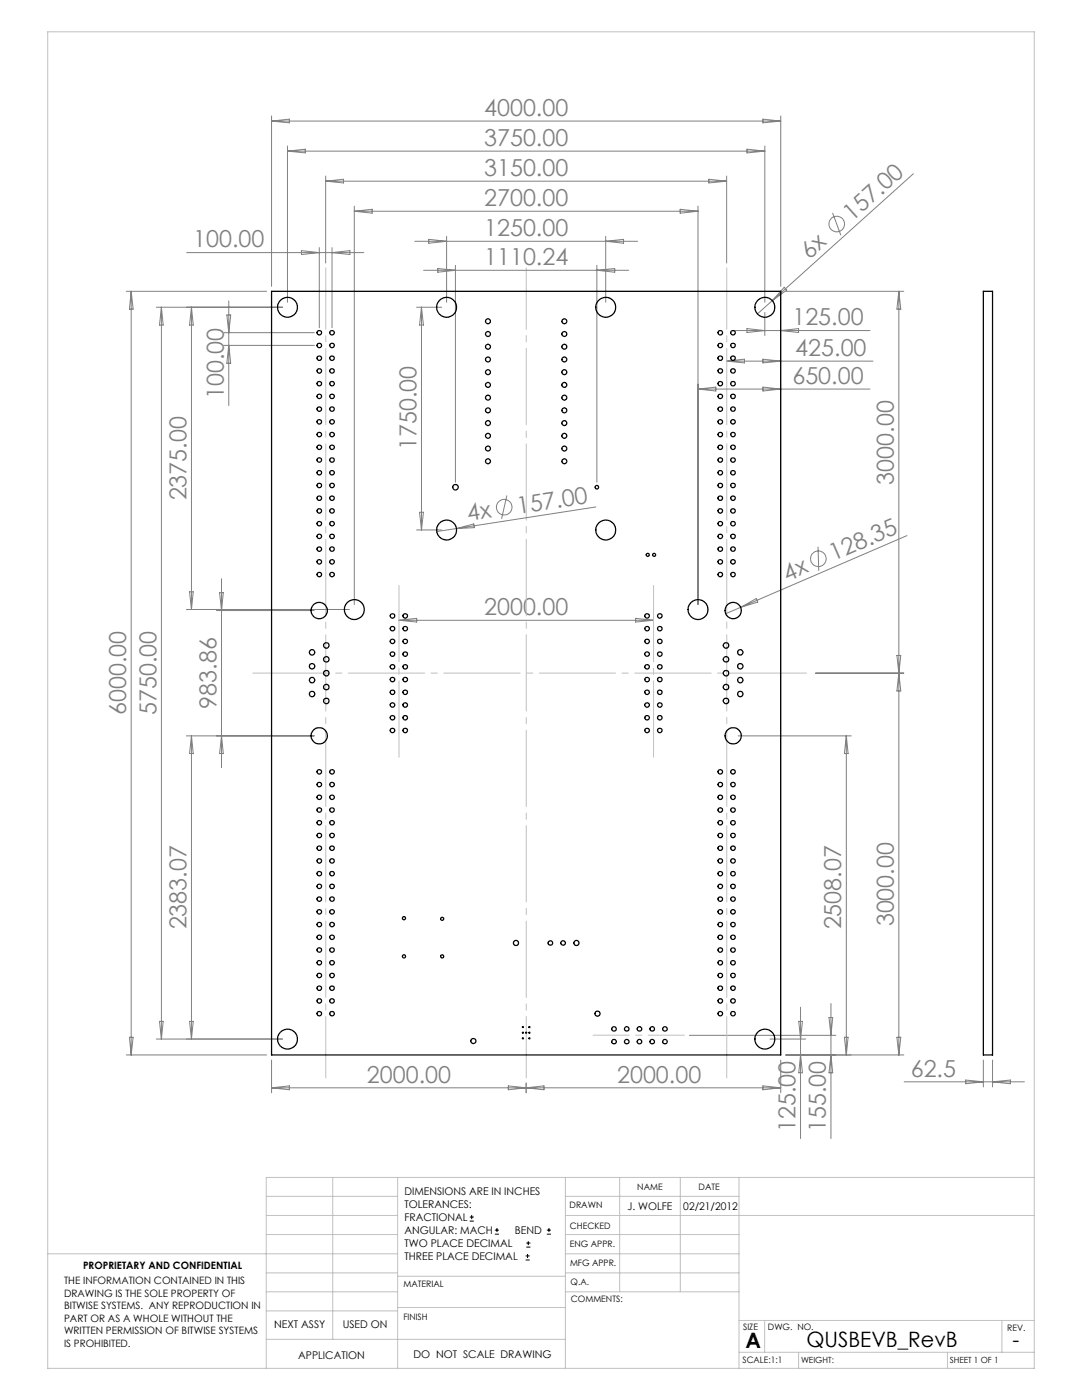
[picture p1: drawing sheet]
<svg xmlns="http://www.w3.org/2000/svg" width="216mm" height="279mm" viewBox="0 0 216 279" stroke-linecap="round" stroke-linejoin="round" font-family="sans-serif">
<g fill="none" stroke="#808080" stroke-width=".2">
<path d="M54.2 23.1v34.1M54.2 24.2l3.5-.4v.7zM54.2 24.2h101.6M57.4 29.1v31.2M57.4 30.2h95.2M57.4 30.2l3.5-.4v.7zM65 35.1v17.4M65 36.2h80M65 36.2l3.5-.4v.7zM141.4 35.8l3.6 .4-3.6 .3zM145 35.1v17.4M149 29.8l3.6 .4-3.6 .3z"/>
<path d="M152.2 23.8l3.6 .4-3.6 .3zM152.6 29.1v31.2M155.8 23.1v34.1M182.2 34.7l-28.1 25.3M25.2 58.1h28M26.2 58.1l.4 3.6h-.8zM26.2 58.1v152.4M37.3 50.4h35.3M60.1 50l3.6 .4-3.6 .4zM63.7 49.4v16M66.3 49.4v16M66.3 50.4l3.5-.4v.8z"/>
<path d="M70.7 41.1v79.6M70.7 42.2h68.6M70.7 42.2l3.6-.4v.7zM82.8 48.2h44.4M84.5 53.9h40.9M85.5 47.8l3.6 .4-3.6 .3zM87.3 53.6l3.6 .3-3.6 .4zM89.1 47.2v13.1M90.9 53v43.2M119.1 53v43.2M119.1 53.9l3.6-.3v.7zM120.9 47.2v13.1"/>
<path d="M120.9 48.2l3.5-.4v.7zM135.7 41.8l3.6 .4-3.6 .3zM139.3 41.1v79.6M156.5 57.3l.5 .6-2.9 2.1zM156.8 58.1h23.5M166.1 42.5l1.7 4.5M179.4 58.1v152.4M179.4 58.1l.3 3.6h-.7zM31.2 61.3h25.2M32.2 61.3v146.1M32.2 61.3l.4 3.6h-.8zM38.2 61.3v60.3"/>
<path d="M38.2 61.3l.4 3.6h-.8zM44.7 66.4h18M44.7 68.9h18M45.3 62.9h.7l-.4 3.5zM45.6 60v20.9M45.6 68.9l.4 3.6h-.7zM83.1 61.3h5M84.1 61.3l.4 3.6h-.8zM84.1 61.3v44.5M139.3 77.6h34.3M139.3 77.6l3.5-.3v.7zM145 72.1h29.2"/>
<path d="M145 72.1l3.6-.4v.7zM146.3 66h27.3M149 65.6l3.6 .4-3.6 .4zM152.2 71.7l3.6 .4-3.6 .3zM152.2 77.3l3.6 .3-3.6 .4zM152.6 62.3v4.7M154.1 60l-3 2.7M155.8 66l3.5-.4v.8zM101.1 98.9l-1 4.6M37.8 118.1h.8l-.4 3.5zM43.8 118.3h.8l-.4 3.5zM44.2 115.5v37.7"/>
<path d="M83.1 105.8h5M83.7 102.2h.8l-.4 3.6zM91.1 105.5l-4 .6M91.1 105.5l3.4-.9 .2 .7zM118.9 101.2l-27.8 4.3M163.2 109.1l.2 4.8M181 106.9l-33.2 14.3M37.2 121.6h32.5M43.2 121.8h19.5M79.6 123.8h50.8M79.6 123.8l3.5-.4v.7zM126.8 123.4l3.6 .4-3.6 .3z"/>
<path d="M147.8 121.2l-3 1.3M147.8 121.2l3.1-1.7 .3 .7zM162.7 134.3h17.6M179 130.8l.7 7.1h-.7l.7-7.1zM37.2 146.9h25.5M38.2 146.9l.4 3.5h-.8zM38.2 146.9v60.5M44.2 146.9l.4 3.5h-.8zM147.3 146.9h22.6M168.9 146.9l.3 3.5h-.7zM168.9 146.9v63.6M25.2 210.5h28"/>
<path d="M25.8 207h.8l-.4 3.5zM31.2 207.4h25.2M31.8 203.8h.8l-.4 3.6zM37.8 203.8h.8l-.4 3.6zM54.2 211.6v6.5M54.2 217.1h101.6M54.2 217.1l3.5-.4v.8zM101.4 216.7l7.1 .8v-.8l-7.1 .8zM105 216.1v2M137.5 206.6h29.3M152.2 216.7l3.6 .4-3.6 .4zM153.6 207.4h7.2"/>
<path d="M155.8 211.6v6.5M156.8 210.5h23.5M159.4 203.8h.7l-.4 3.6zM159.7 210.5l.4 3.6h-.7zM159.7 201v26.2M165.4 203.1h.8l-.4 3.5zM165.8 200.3v26.9M165.8 210.5l.4 3.6h-.8zM168.5 207h.7l-.3 3.5zM179 207h.7l-.3 3.5zM180.4 215.9h24M192.7 215.5l3.5 .4-3.5 .4z"/>
<path d="M196.2 211.6v5.3M198 211.6v5.3M198 215.9l3.6-.4v.8z"/>
<circle cx="167" cy="44.7" r="1.56"/>
<circle cx="100.6" cy="101.2" r="1.56"/>
<circle cx="163.3" cy="111.5" r="1.56"/>
</g>
<g fill="none" stroke="#000" stroke-width=".2">
<path d="M93.7 243.7h.8M93.7 242.9h.8M94.1 242.5v.8M98.7 246.3h.9M98.7 245.5h.9M99.2 245.1v.8M104.9 251.5h.8M104.9 250.6h.8M105 248.9h.8M105 248.1h.8M105.3 250.3v.8M105.4 247.7v.8"/>
<path d="M109.1 246.3h.8M109.1 245.5h.8M109.5 245.1v.8"/>
</g>
<path d="M65 53.5v161.6M105 53.5v161.6M145 53.5v161.6" fill="none" stroke="#c0c0c0" stroke-width=".2" stroke-dasharray="15.2 1.3 1.3 1.3" stroke-dashoffset="3"/>
<path d="M49.6 134.3h112.2" fill="none" stroke="#c0c0c0" stroke-width=".2" stroke-dasharray="15.2 1.3 1.3 1.3" stroke-dashoffset="-.8"/>
<path d="M79.6 116.7v34.6M130.4 116.7v34.6" fill="none" stroke="#c0c0c0" stroke-width=".2" stroke-dasharray="15.2 1.3 1.3 1.3" stroke-dashoffset="-.1"/>
<path d="M118.3 206.6h18.3" fill="none" stroke="#c0c0c0" stroke-width=".2" stroke-dasharray="15.2 1.3 1.3 1.3" stroke-dashoffset="8"/>
<g fill="none" stroke="#c0c0c0" stroke-width=".2">
<path d="M9.5 6.4h196.9v266.7h-196.9zM53.1 238.8h26.2M66.4 235v32.3M79.3 235v38.1M112.8 235v38.1M112.8 238.8h34.7M123.6 235v22.8M135.7 235v22.8M147.5 235v38.1M206.4 235h-153.3v38.1M9.5 250.2h69.8M53.1 257.8h26.2"/>
<path d="M53.1 242.6h26.2M53.1 246.4h26.2M53.1 254h26.2M79.3 254.7h33.5M112.8 257.8h34.7M112.8 250.2h34.7M112.8 242.6h93.6M112.8 246.4h34.7M112.8 254h34.7M53.1 267.3h59.7M53.1 261.6h26.2M79.3 260.9h33.5"/>
<path d="M147.5 269.9h58.9M147.5 263.5h58.9M152.6 263.5v6.4M159.3 269.9v3.2M189.1 269.9v3.2M199.9 263.5v6.4"/>
</g>
<g fill="none" stroke="#000" stroke-width=".25">
<path d="M54.2 58.1h101.6v152.4h-101.6zM196.2 58.1h1.8v152.4h-1.8z"/>
<circle cx="57.4" cy="61.3" r="1.99"/>
<circle cx="63.7" cy="71.5" r=".45"/>
<circle cx="63.7" cy="74" r=".45"/>
<circle cx="63.7" cy="66.4" r=".45"/>
<circle cx="63.7" cy="68.9" r=".45"/>
<circle cx="63.7" cy="76.6" r=".45"/>
<circle cx="63.7" cy="79.1" r=".45"/>
<circle cx="66.2" cy="71.5" r=".45"/>
<circle cx="66.2" cy="74" r=".45"/>
<circle cx="66.2" cy="66.4" r=".45"/>
<circle cx="66.2" cy="68.9" r=".45"/>
<circle cx="66.2" cy="79.1" r=".45"/>
<circle cx="66.2" cy="76.6" r=".45"/>
<circle cx="89.1" cy="61.3" r="1.99"/>
<circle cx="97.4" cy="79.4" r=".49"/>
<circle cx="97.4" cy="69.2" r=".49"/>
<circle cx="97.4" cy="64.1" r=".49"/>
<circle cx="97.4" cy="66.7" r=".49"/>
<circle cx="97.4" cy="71.7" r=".49"/>
<circle cx="97.4" cy="74.3" r=".49"/>
<circle cx="97.4" cy="76.8" r=".49"/>
<circle cx="112.6" cy="79.4" r=".49"/>
<circle cx="112.6" cy="69.2" r=".49"/>
<circle cx="112.6" cy="64.1" r=".49"/>
<circle cx="112.6" cy="66.7" r=".49"/>
<circle cx="112.6" cy="76.8" r=".49"/>
<circle cx="112.6" cy="71.7" r=".49"/>
<circle cx="112.6" cy="74.3" r=".49"/>
<circle cx="120.9" cy="61.3" r="1.99"/>
<circle cx="143.7" cy="71.5" r=".45"/>
<circle cx="143.7" cy="74" r=".45"/>
<circle cx="143.7" cy="68.9" r=".45"/>
<circle cx="143.7" cy="66.4" r=".45"/>
<circle cx="143.7" cy="76.6" r=".45"/>
<circle cx="143.7" cy="79.1" r=".45"/>
<circle cx="146.2" cy="74" r=".45"/>
<circle cx="146.2" cy="71.5" r=".45"/>
<circle cx="146.2" cy="68.9" r=".45"/>
<circle cx="146.2" cy="66.4" r=".45"/>
<circle cx="146.2" cy="76.6" r=".45"/>
<circle cx="146.2" cy="79.1" r=".45"/>
<circle cx="152.6" cy="61.3" r="1.99"/>
<circle cx="63.7" cy="81.6" r=".45"/>
<circle cx="63.7" cy="94.3" r=".45"/>
<circle cx="63.7" cy="89.3" r=".45"/>
<circle cx="63.7" cy="86.7" r=".45"/>
<circle cx="63.7" cy="91.8" r=".45"/>
<circle cx="63.7" cy="99.4" r=".45"/>
<circle cx="63.7" cy="84.2" r=".45"/>
<circle cx="63.7" cy="96.9" r=".45"/>
<circle cx="66.2" cy="94.3" r=".45"/>
<circle cx="66.2" cy="81.6" r=".45"/>
<circle cx="66.2" cy="86.7" r=".45"/>
<circle cx="66.2" cy="91.8" r=".45"/>
<circle cx="66.2" cy="89.3" r=".45"/>
<circle cx="66.2" cy="99.4" r=".45"/>
<circle cx="66.2" cy="84.2" r=".45"/>
<circle cx="66.2" cy="96.9" r=".45"/>
<circle cx="90.9" cy="97.2" r=".54"/>
<circle cx="97.4" cy="87" r=".49"/>
<circle cx="97.4" cy="84.4" r=".49"/>
<circle cx="97.4" cy="92.1" r=".49"/>
<circle cx="97.4" cy="89.5" r=".49"/>
<circle cx="97.4" cy="81.9" r=".49"/>
<circle cx="112.6" cy="87" r=".49"/>
<circle cx="112.6" cy="84.4" r=".49"/>
<circle cx="112.6" cy="92.1" r=".49"/>
<circle cx="112.6" cy="89.5" r=".49"/>
<circle cx="112.6" cy="81.9" r=".49"/>
<circle cx="119.1" cy="97.2" r=".35"/>
<circle cx="143.7" cy="94.3" r=".45"/>
<circle cx="143.7" cy="86.7" r=".45"/>
<circle cx="143.7" cy="99.4" r=".45"/>
<circle cx="143.7" cy="89.3" r=".45"/>
<circle cx="143.7" cy="81.6" r=".45"/>
<circle cx="143.7" cy="91.8" r=".45"/>
<circle cx="143.7" cy="96.9" r=".45"/>
<circle cx="143.7" cy="84.2" r=".45"/>
<circle cx="146.2" cy="81.6" r=".45"/>
<circle cx="146.2" cy="91.8" r=".45"/>
<circle cx="146.2" cy="99.4" r=".45"/>
<circle cx="146.2" cy="86.7" r=".45"/>
<circle cx="146.2" cy="89.3" r=".45"/>
<circle cx="146.2" cy="94.3" r=".45"/>
<circle cx="146.2" cy="84.2" r=".45"/>
<circle cx="146.2" cy="96.9" r=".45"/>
<circle cx="63.7" cy="104.5" r=".45"/>
<circle cx="63.7" cy="114.7" r=".45"/>
<circle cx="63.7" cy="102" r=".45"/>
<circle cx="63.7" cy="112.1" r=".45"/>
<circle cx="63.7" cy="109.6" r=".45"/>
<circle cx="63.7" cy="107" r=".45"/>
<circle cx="66.2" cy="114.7" r=".45"/>
<circle cx="66.2" cy="104.5" r=".45"/>
<circle cx="66.2" cy="102" r=".45"/>
<circle cx="66.2" cy="112.1" r=".45"/>
<circle cx="66.2" cy="109.6" r=".45"/>
<circle cx="66.2" cy="107" r=".45"/>
<circle cx="89.1" cy="105.8" r="1.99"/>
<circle cx="120.9" cy="105.8" r="1.99"/>
<circle cx="129.2" cy="110.7" r=".31"/>
<circle cx="130.5" cy="110.7" r=".31"/>
<circle cx="143.7" cy="104.5" r=".45"/>
<circle cx="143.7" cy="114.7" r=".45"/>
<circle cx="143.7" cy="102" r=".45"/>
<circle cx="143.7" cy="112.1" r=".45"/>
<circle cx="143.7" cy="109.6" r=".45"/>
<circle cx="143.7" cy="107" r=".45"/>
<circle cx="146.2" cy="104.5" r=".45"/>
<circle cx="146.2" cy="114.7" r=".45"/>
<circle cx="146.2" cy="102" r=".45"/>
<circle cx="146.2" cy="107" r=".45"/>
<circle cx="146.2" cy="109.6" r=".45"/>
<circle cx="146.2" cy="112.1" r=".45"/>
<circle cx="62.3" cy="130.2" r=".54"/>
<circle cx="62.3" cy="135.7" r=".54"/>
<circle cx="62.3" cy="133" r=".54"/>
<circle cx="62.3" cy="138.5" r=".54"/>
<circle cx="63.7" cy="121.9" r="1.64"/>
<circle cx="65.1" cy="137.1" r=".55"/>
<circle cx="65.1" cy="131.6" r=".55"/>
<circle cx="65.1" cy="134.3" r=".55"/>
<circle cx="65.1" cy="139.9" r=".55"/>
<circle cx="65.1" cy="128.8" r=".55"/>
<circle cx="70.7" cy="121.6" r="1.99"/>
<circle cx="78.3" cy="130.5" r=".45"/>
<circle cx="78.3" cy="133.1" r=".45"/>
<circle cx="78.3" cy="122.9" r=".45"/>
<circle cx="78.3" cy="125.5" r=".45"/>
<circle cx="78.3" cy="135.6" r=".45"/>
<circle cx="78.3" cy="128" r=".45"/>
<circle cx="78.3" cy="138.2" r=".45"/>
<circle cx="80.8" cy="133.1" r=".45"/>
<circle cx="80.8" cy="130.5" r=".45"/>
<circle cx="80.8" cy="125.5" r=".45"/>
<circle cx="80.8" cy="135.6" r=".45"/>
<circle cx="80.8" cy="138.2" r=".45"/>
<circle cx="80.8" cy="128" r=".45"/>
<circle cx="80.8" cy="122.9" r=".45"/>
<circle cx="129.1" cy="130.5" r=".45"/>
<circle cx="129.1" cy="133.1" r=".45"/>
<circle cx="129.1" cy="122.9" r=".45"/>
<circle cx="129.1" cy="125.5" r=".45"/>
<circle cx="129.1" cy="138.2" r=".45"/>
<circle cx="129.1" cy="128" r=".45"/>
<circle cx="129.1" cy="135.6" r=".45"/>
<circle cx="131.6" cy="130.5" r=".45"/>
<circle cx="131.6" cy="133.1" r=".45"/>
<circle cx="131.6" cy="125.5" r=".45"/>
<circle cx="131.6" cy="135.6" r=".45"/>
<circle cx="131.6" cy="138.2" r=".45"/>
<circle cx="131.6" cy="128" r=".45"/>
<circle cx="131.6" cy="122.9" r=".45"/>
<circle cx="139.3" cy="121.6" r="1.99"/>
<circle cx="144.9" cy="137.1" r=".55"/>
<circle cx="144.9" cy="134.3" r=".55"/>
<circle cx="144.9" cy="139.9" r=".55"/>
<circle cx="144.9" cy="131.6" r=".55"/>
<circle cx="144.9" cy="128.8" r=".55"/>
<circle cx="146.3" cy="121.8" r="1.63"/>
<circle cx="147.7" cy="130.2" r=".54"/>
<circle cx="147.7" cy="135.7" r=".54"/>
<circle cx="147.7" cy="133" r=".54"/>
<circle cx="147.7" cy="138.5" r=".54"/>
<circle cx="63.7" cy="146.8" r="1.64"/>
<circle cx="63.7" cy="154" r=".45"/>
<circle cx="63.7" cy="156.6" r=".45"/>
<circle cx="63.7" cy="159.1" r=".45"/>
<circle cx="66.2" cy="154" r=".45"/>
<circle cx="66.2" cy="156.6" r=".45"/>
<circle cx="66.2" cy="159.1" r=".45"/>
<circle cx="78.3" cy="145.8" r=".45"/>
<circle cx="78.3" cy="143.2" r=".45"/>
<circle cx="78.3" cy="140.7" r=".45"/>
<circle cx="80.8" cy="145.8" r=".45"/>
<circle cx="80.8" cy="143.2" r=".45"/>
<circle cx="80.8" cy="140.7" r=".45"/>
<circle cx="129.1" cy="143.2" r=".45"/>
<circle cx="129.1" cy="145.8" r=".45"/>
<circle cx="129.1" cy="140.7" r=".45"/>
<circle cx="131.6" cy="145.8" r=".45"/>
<circle cx="131.6" cy="143.2" r=".45"/>
<circle cx="131.6" cy="140.7" r=".45"/>
<circle cx="143.7" cy="154" r=".45"/>
<circle cx="143.7" cy="159.1" r=".45"/>
<circle cx="143.7" cy="156.6" r=".45"/>
<circle cx="146.2" cy="154" r=".45"/>
<circle cx="146.2" cy="156.6" r=".45"/>
<circle cx="146.2" cy="159.1" r=".45"/>
<circle cx="146.3" cy="146.8" r="1.63"/>
<circle cx="63.7" cy="166.7" r=".45"/>
<circle cx="63.7" cy="179.4" r=".45"/>
<circle cx="63.7" cy="161.7" r=".45"/>
<circle cx="63.7" cy="174.4" r=".45"/>
<circle cx="63.7" cy="171.8" r=".45"/>
<circle cx="63.7" cy="164.2" r=".45"/>
<circle cx="63.7" cy="169.3" r=".45"/>
<circle cx="63.7" cy="176.9" r=".45"/>
<circle cx="66.2" cy="166.7" r=".45"/>
<circle cx="66.2" cy="179.4" r=".45"/>
<circle cx="66.2" cy="171.8" r=".45"/>
<circle cx="66.2" cy="169.3" r=".45"/>
<circle cx="66.2" cy="174.4" r=".45"/>
<circle cx="66.2" cy="164.2" r=".45"/>
<circle cx="66.2" cy="161.7" r=".45"/>
<circle cx="66.2" cy="176.9" r=".45"/>
<circle cx="143.7" cy="166.7" r=".45"/>
<circle cx="143.7" cy="179.4" r=".45"/>
<circle cx="143.7" cy="171.8" r=".45"/>
<circle cx="143.7" cy="169.3" r=".45"/>
<circle cx="143.7" cy="161.7" r=".45"/>
<circle cx="143.7" cy="176.9" r=".45"/>
<circle cx="143.7" cy="164.2" r=".45"/>
<circle cx="143.7" cy="174.4" r=".45"/>
<circle cx="146.2" cy="179.4" r=".45"/>
<circle cx="146.2" cy="166.7" r=".45"/>
<circle cx="146.2" cy="174.4" r=".45"/>
<circle cx="146.2" cy="176.9" r=".45"/>
<circle cx="146.2" cy="169.3" r=".45"/>
<circle cx="146.2" cy="161.7" r=".45"/>
<circle cx="146.2" cy="171.8" r=".45"/>
<circle cx="146.2" cy="164.2" r=".45"/>
<circle cx="63.7" cy="192.1" r=".45"/>
<circle cx="63.7" cy="182" r=".45"/>
<circle cx="63.7" cy="197.2" r=".45"/>
<circle cx="63.7" cy="187.1" r=".45"/>
<circle cx="63.7" cy="199.8" r=".45"/>
<circle cx="63.7" cy="184.5" r=".45"/>
<circle cx="63.7" cy="194.7" r=".45"/>
<circle cx="63.7" cy="189.6" r=".45"/>
<circle cx="66.2" cy="192.1" r=".45"/>
<circle cx="66.2" cy="182" r=".45"/>
<circle cx="66.2" cy="199.8" r=".45"/>
<circle cx="66.2" cy="197.2" r=".45"/>
<circle cx="66.2" cy="194.7" r=".45"/>
<circle cx="66.2" cy="184.5" r=".45"/>
<circle cx="66.2" cy="189.6" r=".45"/>
<circle cx="66.2" cy="187.1" r=".45"/>
<circle cx="80.6" cy="190.9" r=".32"/>
<circle cx="80.6" cy="183.2" r=".32"/>
<circle cx="88.2" cy="183.4" r=".31"/>
<circle cx="88.2" cy="190.9" r=".32"/>
<circle cx="103" cy="188.2" r=".52"/>
<circle cx="109.8" cy="188.2" r=".46"/>
<circle cx="112.4" cy="188.2" r=".46"/>
<circle cx="115" cy="188.2" r=".52"/>
<circle cx="143.7" cy="192.1" r=".45"/>
<circle cx="143.7" cy="182" r=".45"/>
<circle cx="143.7" cy="184.5" r=".45"/>
<circle cx="143.7" cy="194.7" r=".45"/>
<circle cx="143.7" cy="197.2" r=".45"/>
<circle cx="143.7" cy="189.6" r=".45"/>
<circle cx="143.7" cy="199.8" r=".45"/>
<circle cx="143.7" cy="187.1" r=".45"/>
<circle cx="146.2" cy="192.1" r=".45"/>
<circle cx="146.2" cy="182" r=".45"/>
<circle cx="146.2" cy="197.2" r=".45"/>
<circle cx="146.2" cy="194.7" r=".45"/>
<circle cx="146.2" cy="199.8" r=".45"/>
<circle cx="146.2" cy="189.6" r=".45"/>
<circle cx="146.2" cy="187.1" r=".45"/>
<circle cx="146.2" cy="184.5" r=".45"/>
<circle cx="57.4" cy="207.4" r="1.99"/>
<circle cx="63.7" cy="202.3" r=".45"/>
<circle cx="66.2" cy="202.3" r=".45"/>
<circle cx="94.5" cy="207.8" r=".51"/>
<circle cx="104.3" cy="206.1" r=".1"/>
<circle cx="104.3" cy="207.2" r=".1"/>
<circle cx="104.3" cy="205" r=".1"/>
<circle cx="105" cy="206.1" r=".1"/>
<circle cx="105.6" cy="205" r=".1"/>
<circle cx="105.7" cy="206.1" r=".11"/>
<circle cx="105.7" cy="207.2" r=".11"/>
<circle cx="119.2" cy="202.3" r=".51"/>
<circle cx="122.5" cy="207.9" r=".46"/>
<circle cx="122.5" cy="205.3" r=".46"/>
<circle cx="125.1" cy="207.9" r=".46"/>
<circle cx="125.1" cy="205.3" r=".46"/>
<circle cx="127.6" cy="207.9" r=".46"/>
<circle cx="127.6" cy="205.3" r=".46"/>
<circle cx="130.1" cy="207.9" r=".46"/>
<circle cx="130.1" cy="205.3" r=".46"/>
<circle cx="132.7" cy="207.9" r=".46"/>
<circle cx="132.7" cy="205.3" r=".46"/>
<circle cx="143.7" cy="202.3" r=".45"/>
<circle cx="146.2" cy="202.3" r=".45"/>
<circle cx="152.6" cy="207.4" r="1.99"/>
</g>
<g font-size="4.7" fill="#808080">
<text x="96.6" y="23.1">4000.00</text>
<text x="96.6" y="29.1">3750.00</text>
<text x="96.6" y="35.1">3150.00</text>
<text x="96.6" y="41.1">2700.00</text>
<text x="96.6" y="47.1">1250.00</text>
<text x="170" y="44.3" transform="rotate(-42 170 44.3)">157.00</text>
<text x="38.6" y="49.4">100.00</text>
<text x="96.6" y="52.9">1110.24</text>
<text x="161.6" y="51.9" transform="rotate(-42 161.6 51.9)">6x</text>
<text x="158.1" y="64.9">125.00</text>
<text x="158.7" y="71">425.00</text>
<text x="158.1" y="76.6">650.00</text>
<text x="44.7" y="79.6" transform="rotate(-90 44.7 79.6)">100.00</text>
<text x="83.1" y="89.8" transform="rotate(-90 83.1 89.8)">1750.00</text>
<text x="37.2" y="99.9" transform="rotate(-90 37.2 99.9)">2375.00</text>
<text x="178.4" y="96.7" transform="rotate(-90 178.4 96.7)">3000.00</text>
<text x="93.4" y="104" transform="rotate(-9 93.4 104)">4x</text>
<text x="103.4" y="102.5" transform="rotate(-9 103.4 102.5)">157.00</text>
<text x="166.3" y="112" transform="rotate(-23 166.3 112)">128.35</text>
<text x="157.1" y="116.1" transform="rotate(-23 157.1 116.1)">4x</text>
<text x="96.6" y="122.7">2000.00</text>
<text x="25.2" y="142.7" transform="rotate(-90 25.2 142.7)">6000.00</text>
<text x="31.2" y="142.7" transform="rotate(-90 31.2 142.7)">5750.00</text>
<text x="43.2" y="141.4" transform="rotate(-90 43.2 141.4)">983.86</text>
<text x="37.2" y="185.5" transform="rotate(-90 37.2 185.5)">2383.07</text>
<text x="167.9" y="185.5" transform="rotate(-90 167.9 185.5)">2508.07</text>
<text x="178.4" y="184.9" transform="rotate(-90 178.4 184.9)">3000.00</text>
<text x="181.7" y="214.9">62.5</text>
<text x="73.2" y="216.1">2000.00</text>
<text x="123.1" y="216.1">2000.00</text>
<text x="158.8" y="225.9" transform="rotate(-90 158.8 225.9)">125.00</text>
<text x="164.8" y="225.9" transform="rotate(-90 164.8 225.9)">155.00</text>
</g>
<g font-size="4.2">
<text x="148.8" y="269">A</text>
<text x="160.9" y="268.7">QUSBEVB_RevB</text>
<text x="202.1" y="268.8">-</text>
</g>
<g font-size="2.1">
<text x="80.7" y="238.5">DIMENSIONS ARE IN INCHES</text>
<text x="80.7" y="241.1">TOLERANCES:</text>
<text x="80.7" y="243.7">FRACTIONAL</text>
<text x="125.2" y="241.6">J. WOLFE</text>
<text x="136.3" y="241.6">02/21/2012</text>
<text x="80.7" y="246.3">ANGULAR: MACH</text>
<text x="80.7" y="248.9">TWO PLACE DECIMAL</text>
<text x="80.7" y="251.4">THREE PLACE DECIMAL</text>
<text x="102.7" y="246.3">BEND</text>
<text x="54.7" y="265">NEXT ASSY</text>
<text x="68.4" y="265">USED ON</text>
<text x="59.5" y="271.2">APPLICATION</text>
<text x="82.5" y="270.9">DO NOT SCALE DRAWING</text>
</g>
<g font-size="2">
<text x="12.8" y="256.2">THE INFORMATION CONTAINED IN THIS</text>
<text x="16.6" y="253.2">PROPRIETARY AND CONFIDENTIAL</text>
<text x="12.8" y="258.8">DRAWING IS THE SOLE PROPERTY OF</text>
<text x="12.8" y="261.3">BITWISE SYSTEMS. ANY REPRODUCTION IN</text>
<text x="12.8" y="263.8">PART OR AS A WHOLE WITHOUT THE</text>
<text x="12.8" y="266.3">WRITTEN PERMISSION OF BITWISE SYSTEMS</text>
<text x="12.8" y="268.8">IS PROHIBITED.</text>
</g>
<g font-size="1.8">
<text x="127.2" y="237.4">NAME</text>
<text x="139.4" y="237.5">DATE</text>
<text x="113.7" y="241.2">DRAWN</text>
<text x="113.7" y="245.2">CHECKED</text>
<text x="113.7" y="248.8">ENG APPR.</text>
<text x="80.5" y="256.9">MATERIAL</text>
<text x="113.7" y="252.6">MFG APPR.</text>
<text x="113.8" y="256.4">Q.A.</text>
<text x="80.5" y="263.3">FINISH</text>
<text x="113.9" y="259.9">COMMENTS:</text>
<text x="148.3" y="265.4">SIZE</text>
<text x="153.2" y="265.5">DWG. NO.</text>
<text x="201" y="265.6">REV.</text>
<text x="148.2" y="272">SCALE:1:1</text>
</g>
<g font-size="1.7">
<text x="159.8" y="272.1">WEIGHT:</text>
<text x="189.5" y="272.1">SHEET 1 OF 1</text>
</g>
</svg>
